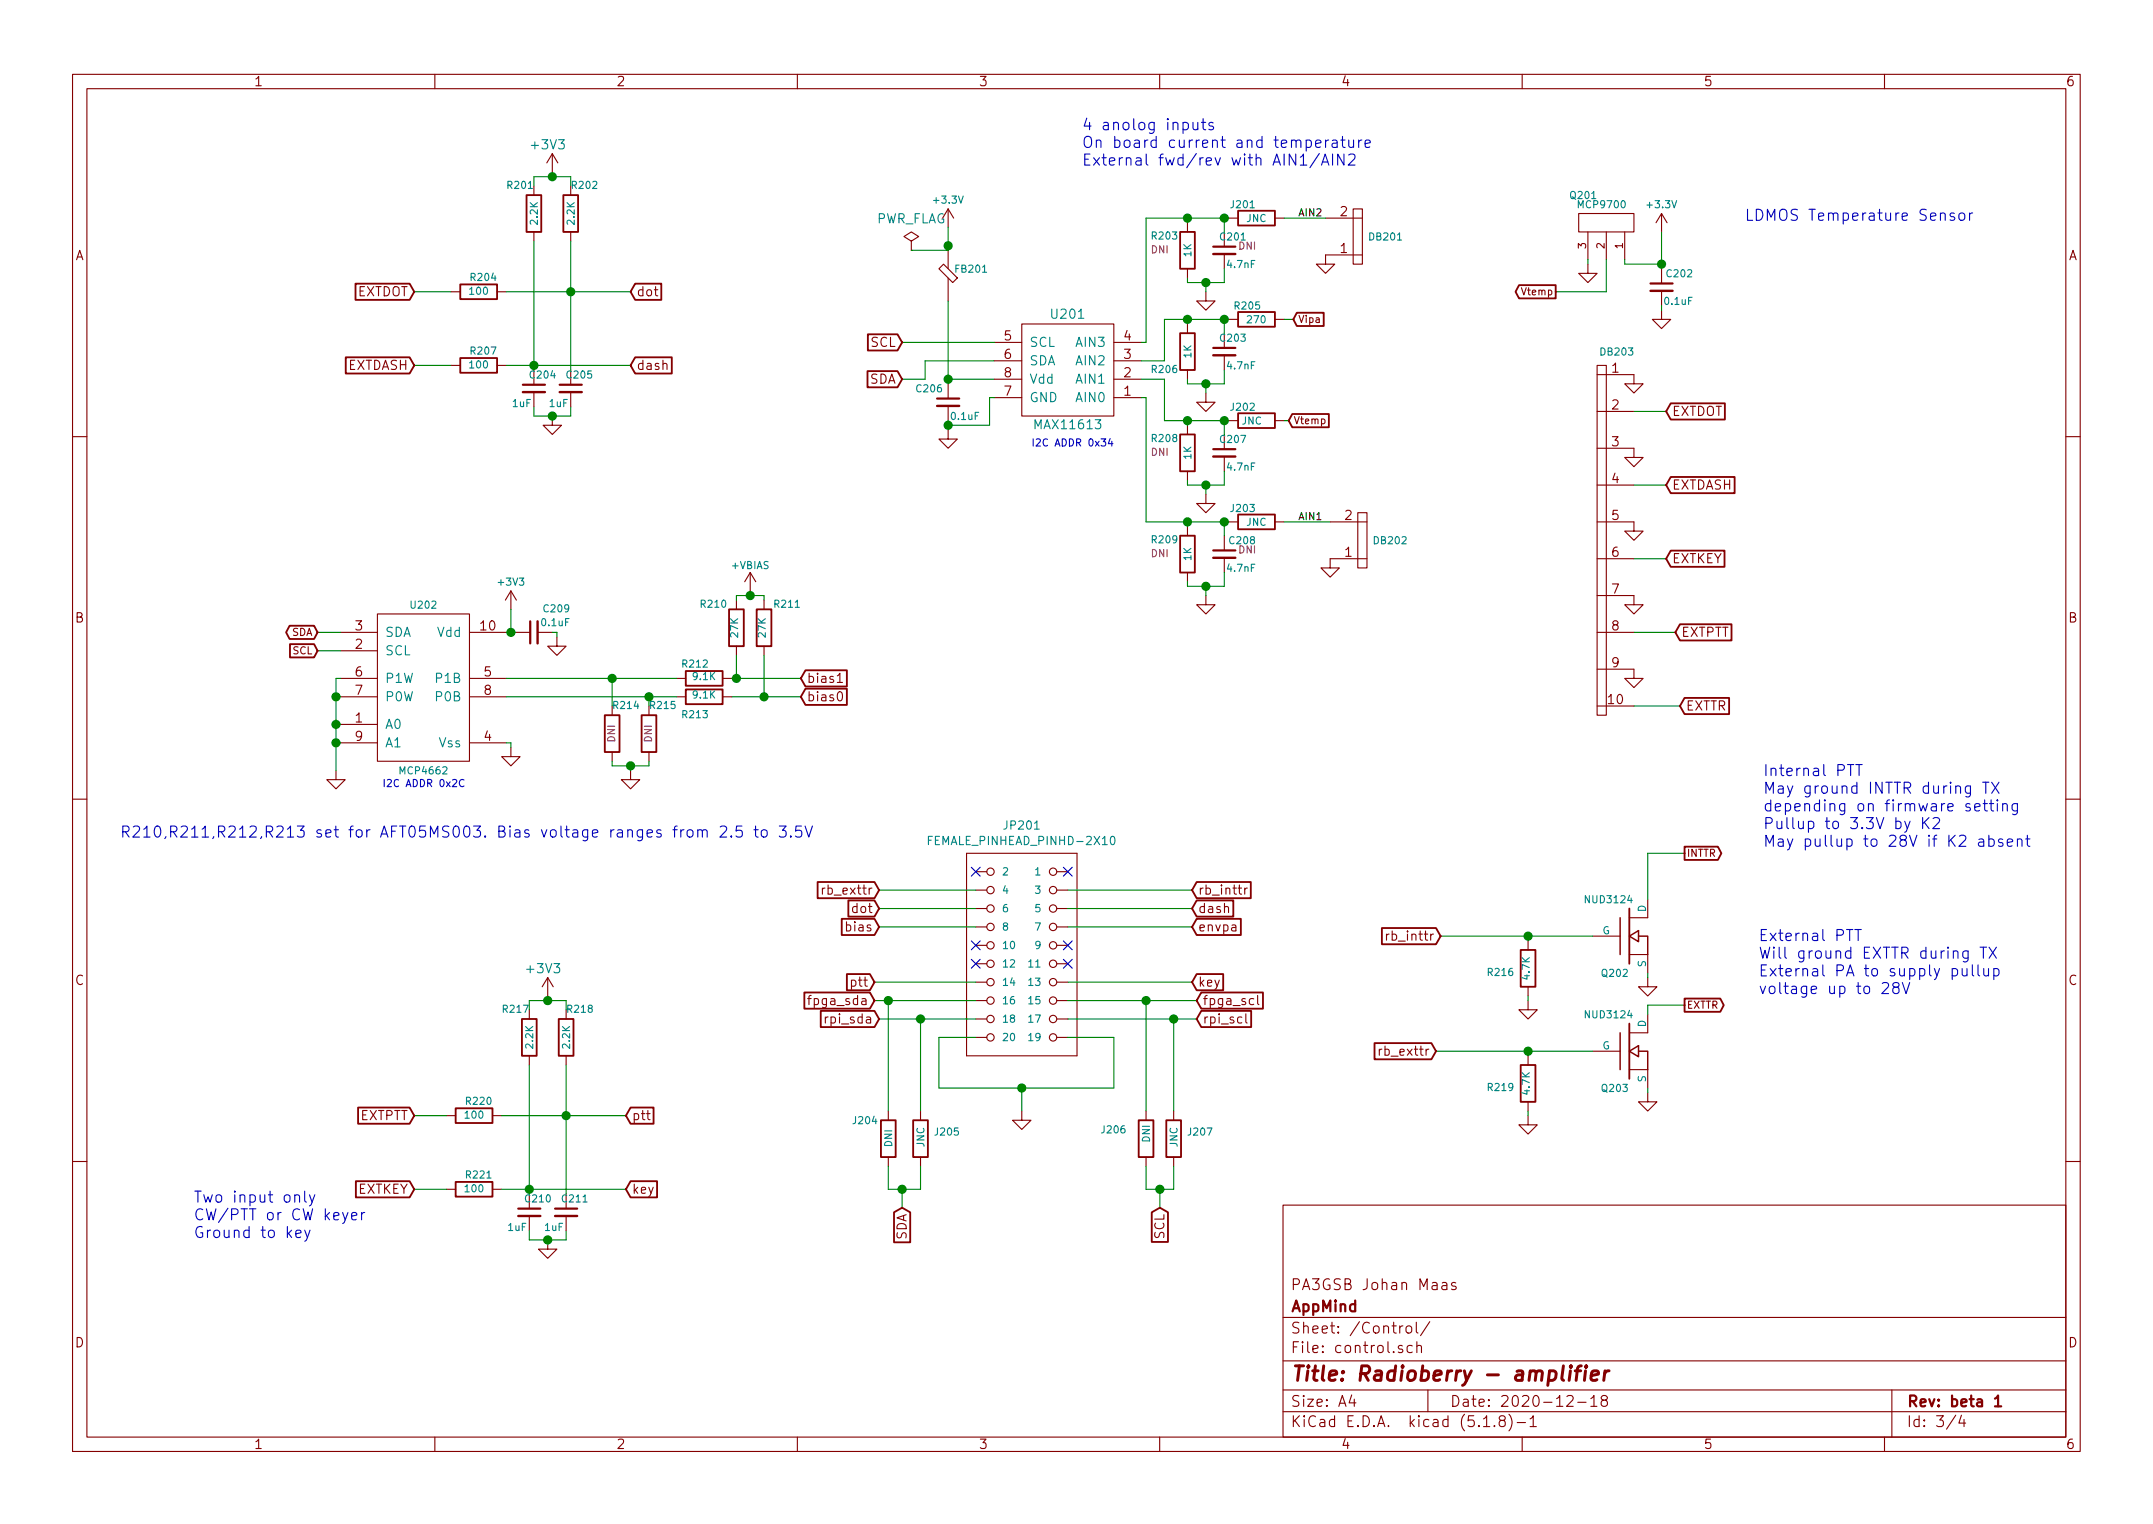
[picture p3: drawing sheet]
<svg xmlns="http://www.w3.org/2000/svg" width="297mm" height="210mm" viewBox="0 0 297 210" stroke-linecap="round" stroke-linejoin="round" font-family="sans-serif">
<g fill="none" stroke="#840000" stroke-width=".15">
<path d="M10 10.3h277v189.9h-277zM12 12.2h273v186.1h-273zM60 10.3v1.9M110 10.3v1.9M160 10.3v1.9M210 10.3v1.9M260 10.3v1.9M73.7 25.6v1.3M73.7 32v1.3M76.2 21.2l-.8 1.3M76.2 21.2v2.5M76.2 21.2l.8 1.3"/>
<path d="M78.7 25.6v1.3M78.7 32v1.3M125.7 33.3l1-.7-1-.6-1 .6 1 .7v1.2M125.7 34.5h.1M129.5 37.1l.7-.7 1.9 1.9-.7 .7zM130.8 28.8v2.6M130.8 33.9v3.2M130.8 38.4v3.1M130.8 28.8l.8 1.3M130.8 28.8l-.8 1.3M163.8 30.7v1.3M163.8 37.1v1.2"/>
<path d="M168.9 32v2M168.9 35v2.1M169.5 30.1h1.3M175.9 30.1h1.3M182.9 30.1h5.1M186.7 28.8h1.3v7.6h-1.3zM188 35.2h-5.1v1.2h-1.3l1.3 1.3 1.2-1.3h-1.2M217.8 29.5h7.6v2.5h-7.6zM219.1 36.4v1.3h-1.3l1.3 1.3 1.2-1.3h-1.2M219.1 32v3.8M221.6 32v3.8M224.2 32v3.8"/>
<path d="M229.2 29.5l.8 1.2M229.2 29.5v2.5M229.2 37.1v2M229.2 29.5l-.7 1.2M62.2 50.4h1.3M62.2 40.3h1.3M68.6 50.4h1.2M68.6 40.3h1.2M73.7 51v2.1M73.7 54.1v2M76.2 57.4v1.3h-1.3l1.3 1.2 1.3-1.2h-1.3M78.7 51v2.1"/>
<path d="M78.7 54.1v2M130.8 59.3v1.3h-1.3l1.3 1.2 1.3-1.2h-1.3M130.8 53v2M130.8 56v2M137.2 54.9h3.8M137.2 52.3h3.8M137.2 49.8h3.8M137.2 47.2h3.8M141 44.7h12.7v12.7h-12.7zM153.7 54.9h3.8M153.7 52.3h3.8M153.7 49.8h3.8"/>
<path d="M153.7 47.2h3.8M163.8 44.7v1.3M163.8 51v1.3M163.8 58.7v1.2M166.4 54.2v1.3h-1.3l1.3 1.3 1.2-1.3h-1.2M166.4 40.3v1.2h-1.3l1.3 1.3 1.2-1.3h-1.2M168.9 46v2M168.9 49v2M168.9 59.9v2.1M169.5 58h1.3M169.5 44.1h1.3M175.9 58h1.3"/>
<path d="M175.9 44.1h1.3M220.3 50.4h1.3v48.3h-1.3zM220.3 51.7h5.1v1.3h-1.2l1.2 1.2 1.3-1.2h-1.3M220.3 56.8h5.1M229.2 42.8v1.3h-1.2l1.2 1.2 1.3-1.2h-1.3M229.2 40.1v2.1M10 60.2h2M103.5 79l-.8 1.3M103.5 79v2.5M103.5 79l.8 1.3M163.8 65v1.3M163.8 72.6v1.3"/>
<path d="M163.8 79v1.3M166.4 68.2v1.3h-1.3l1.3 1.2 1.2-1.2h-1.2M168.9 63v2M168.9 73.9v2M168.9 77v2M169.5 72h1.3M175.9 72h1.3M183.5 72h5.1M187.3 70.7h1.3v7.7h-1.3zM188.6 77.1h-5.1v1.3h-1.3l1.3 1.2 1.3-1.2h-1.3M220.3 61.8h5.1v1.3h-1.2l1.2 1.3 1.3-1.3h-1.3M220.3 72h5.1v1.3h-1.2l1.2 1.2 1.3-1.2h-1.3"/>
<path d="M220.3 77.1h5.1M220.3 66.9h5.1M285 60.2h2M47 87.2h5.1M47 96.1h5.1M47 93.6h5.1M47 99.9h5.1M47 89.8h5.1M52.1 84.7h12.7v20.3h-12.7zM64.8 87.2h5M64.8 96.1h5M64.8 93.6h5"/>
<path d="M70.5 81.5l-.8 1.3M70.5 81.5v2.6M70.5 81.5l.7 1.3M71.1 87.2h2.1M74.2 87.2h2M76.8 87.9v1.2h1.3l-1.3 1.3-1.2-1.3h1.2M84.5 97.4v1.3M89.5 97.4v1.3M93.3 96.1h1.3M93.3 93.6h1.3M99.7 96.1h1.3M99.7 93.6h1.3"/>
<path d="M101.6 82.8v1.3M101.6 89.1v1.3M105.4 82.8v1.3M105.4 89.1v1.3M115.5 93.2l.4-.3v1.3M115.5 94.2h.7M115.6 95.5l.3-.1a.79 .79 0 0 1 0 1.3l-.2-.1-.1-.1-.1-.6zM166.4 82.2v1.2h-1.3l1.3 1.3 1.2-1.3h-1.2M220.3 82.2h5.1v1.2h-1.2l1.2 1.3 1.3-1.3h-1.3M220.3 92.3h5.1v1.3h-1.2l1.2 1.3 1.3-1.3h-1.3M220.3 87.2h5.1M220.3 97.4h5.1"/>
<path d="M10 110.3h2M46.4 106.3v1.3h1.2l-1.2 1.2-1.3-1.2h1.3M47 102.5h5.1M64.8 102.5h5M70.5 103.1v1.3h1.3l-1.3 1.3-1.3-1.3h1.3M84.5 103.8v1.2M87 106.3v1.3h1.3l-1.3 1.2-1.3-1.2h1.3M89.5 103.8v1.2M133.3 117.7h15.3v28h-15.3zM285 110.3h2M73 139.3v1.3M75.6 134.9l-.8 1.2"/>
<path d="M75.6 134.9v2.5M75.6 134.9l.7 1.2M78.1 139.3v1.3M111.4 137.8h.5M134.6 120.3h1.5M134.6 130.4h1.5M134.6 133h1.5M134.6 135.5h1.5M134.6 138h1.5M134.6 122.8h1.5M134.6 125.3h1.5M134.6 127.9h1.5"/>
<path d="M145.8 120.3h1.5M145.8 130.4h1.5M145.8 133h1.5M145.8 135.5h1.5M145.8 138h1.5M145.8 122.8h1.5M145.8 125.3h1.5M145.8 127.9h1.5M171.7 122.5v.9M171.9 139.9v1.1l.2 .1M172.1 122.5l-.2 .1-.2 .2M173.5 137.3v1.1l.2 .2"/>
<path d="M210.8 138v1.3h1.3l-1.3 1.3-1.3-1.3h1.3M210.8 129.8v1.3M210.8 136.1v1.3M219.7 129.2h3.8M224.8 131.7h2.5v2.5M227.3 134.9v1.2h1.3l-1.3 1.3-1.2-1.3h1.2M227.3 139.9v2.6h-2.5M227.3 124.1v2.5h-2.5M61.6 153.9h1.3M67.9 153.9h1.3M73 145.7v1.2M78.1 145.7v1.2"/>
<path d="M122.6 153.3v1.3M122.6 159.6v1.3M127 153.3v1.3M127 159.6v1.3M134.6 140.6h1.5M134.6 143.1h1.5M141 153.3v1.3h-1.3l1.3 1.2 1.2-1.2h-1.2M145.8 140.6h1.5M145.8 143.1h1.5M158.1 153.3v1.3M158.1 159.6v1.3M161.9 153.3v1.3"/>
<path d="M161.9 159.6v1.3M210.8 153.9v1.3h1.3l-1.3 1.3-1.3-1.3h1.3M210.8 145.7v1.2M210.8 152v1.3M219.7 145h3.8M224.8 147.6h2.5v2.5M227.3 150.7v1.3h1.3l-1.3 1.3-1.2-1.3h1.2M10 160.2h2M61.6 164.1h1.3M67.9 164.1h1.3M73 164.7v2M73 167.8v2"/>
<path d="M75.6 171.1v1.2h-1.3l1.3 1.3 1.2-1.3h-1.2M78.1 164.7v2M78.1 167.8v2M177 166.3h108v32h-108zM199 177l.1-.1 .4 .1 .1 .9M199.6 177.3l-.5 .1a.29 .29 0 0 0-.2 .2 .29 .29 0 0 0 .2 .3l.5-.1M200.8 177a.37 .37 0 0 0-.5 .1v.1a.54 .54 0 0 0 .5 .3l.1 .1-.1 .2-.1 .1-.4-.1M285 160.2h2M60 198.3v1.9M110 198.3v1.9M160 198.3v1.9M177 194.8h108"/>
<path d="M177 191.8h108M177 187.8h108M177 181.8h108M186.5 192.5l-.4 1h1M186.8 193v1M193.5 185.7l-.4-.1-.2 .3a.48 .48 0 0 0 .6 .3v.1v.2l-.2 .1-.4-.1M193.5 182.9l-.2 .1-.2 .2M194.1 183.1a.41 .41 0 0 1 .7 .1v.4a.41 .41 0 0 1-.4 .3 .41 .41 0 0 1-.4-.3zM194.8 185.7a.53 .53 0 0 0-.6 0v.8a.53 .53 0 0 0 .6 0M195.4 182.4v1.3l.2 .2M195.5 185.7a.38 .38 0 0 1 .6 .1v.8M195.5 185.1v1.5"/>
<path d="M197 191.8v3M197.3 182.3l-1.3 2M204.7 196.8h.8M206.2 196.7v.1l-.1-.1h.1v.1M207.1 196l-.1-.1-.2-.2 .2-.3a.48 .48 0 0 1 .6 .1l.1 .2-.2 .2-.4 .1a.48 .48 0 0 0-.1 .7 .53 .53 0 0 0 .6 0 .51 .51 0 0 0-.2-.7M208.2 195.1a1.71 1.71 0 0 1 0 2.3M209.3 196.3h1.2M210 198.3v1.9M211.1 195.8l.3-.3 .1-.2v1.5M211.1 196.8h.9M216.2 192.7l.2-.2 .5 .1a.4 .4 0 0 1 .1 .6l-.9 .8h.9M217.7 193.5h1.1"/>
<path d="M219.5 193l.4-.5v1.5M219.5 194h.8M221.2 193.2l-.3-.3 .3-.4a.47 .47 0 0 1 .6 .3l-.2 .3-.4 .1a.48 .48 0 0 0-.2 .7 .48 .48 0 0 0 .8-.2l-.1-.4-.2-.1M260 198.3v1.9M261 191.8v6.5M269.8 195.2l-1.2 2M270.6 195.2l-.3 1.1h.9M271 195.8v1"/>
<circle cx="136.7" cy="125.3" r=".51"/>
<circle cx="136.7" cy="120.3" r=".51"/>
<circle cx="136.7" cy="122.8" r=".51"/>
<circle cx="136.7" cy="135.5" r=".51"/>
<circle cx="136.7" cy="130.4" r=".51"/>
<circle cx="136.7" cy="138" r=".51"/>
<circle cx="136.7" cy="127.9" r=".51"/>
<circle cx="136.7" cy="133" r=".51"/>
<circle cx="145.3" cy="122.8" r=".51"/>
<circle cx="145.3" cy="125.3" r=".51"/>
<circle cx="145.3" cy="120.3" r=".51"/>
<circle cx="145.3" cy="135.5" r=".51"/>
<circle cx="145.3" cy="138" r=".51"/>
<circle cx="145.3" cy="127.9" r=".51"/>
<circle cx="145.3" cy="133" r=".51"/>
<circle cx="145.3" cy="130.4" r=".51"/>
<circle cx="136.7" cy="140.6" r=".51"/>
<circle cx="136.7" cy="143.1" r=".51"/>
<circle cx="145.3" cy="143.1" r=".51"/>
<circle cx="145.3" cy="140.6" r=".51"/>
</g>
<g fill="none" stroke="#840000" stroke-width=".3">
<path d="M167.4 34h3M227.7 39.1h3.1M72.1 53.1h3.1M77.2 53.1h3.1M129.3 55h3M167.4 48h3M167.4 62h3M167.4 75.9h3M73.2 85.7v3.1M71.5 166.7h3M76.6 166.7h3M275.2 193l.5-.5v1.5"/>
<path d="M275.2 194h.9"/>
</g>
<path d="M215.7 188.4l-.2 1.8 .2 .2M216.7 189.1l-.2 1.3M216.7 188.4l-.1 .1 .1 .1 .1-.1-.1-.1v.2M217.3 189.1h.8M218.2 188.4l-.4 .1-.1 .2-.3 1.7M218.7 189.1l-.1 1.3M218.8 188.4l-.1 .1 .1 .1 .1-.1-.1-.1v.2M219.5 189.8l1-.2v-.4l-.6-.1-.2 .1-.1 .2-.1 .8 .1 .1 .1 .1 .6-.1M221.4 189.1l-.1 1.3M222 189.1a.54 .54 0 0 0-.6 .4" fill="none" stroke="#840000" stroke-width=".41"/>
<g fill="none" stroke="#840000" stroke-width=".25">
<path d="M49 39.1h7.5l.6 1.2-.6 1.1h-7.5zM63.5 39.2h5.1v2.1h-5.1zM72.6 26.9h2.1v5.1h-2.1zM77.7 26.9h2.1v5.1h-2.1zM87.6 39.1h3.6v2.3h-3.6l-.6-1.1zM162.8 32h2v5.1h-2zM170.8 29.1h5.1v2h-5.1zM209.6 39.3h5v1.9h-5l-.5-.9zM47.7 49.3h8.8l.6 1.1-.6 1.1h-8.8zM63.5 49.4h5.1v2h-5.1zM87.6 49.3h5.1v2.2h-5.1l-.6-1.1zM119.7 51.2h4.1l.7 1.1-.7 1.1h-4.1z"/>
<path d="M119.7 46.1h4.1l.7 1.1-.7 1.2h-4.1zM162.8 46h2v5h-2zM162.8 59.9h2v5.1h-2zM170.8 57h5.1v2h-5.1zM170.8 43h5.1v2.1h-5.1zM178.3 57.1h5v1.8h-5l-.5-.9zM178.9 43.1h3.7v1.9h-3.7l-.5-.9zM230.5 55.6h7.5v2.3h-7.5l-.6-1.1zM162.8 73.9h2v5.1h-2zM170.8 71h5.1v2h-5.1zM230.5 76h7.4v2.2h-7.4l-.6-1.1zM230.5 65.8h8.8v2.2h-8.8l-.6-1.1z"/>
<path d="M40 86.3h3.3l.5 .9-.5 1h-3.3l-.5-1zM40 88.9h3.3l.5 .9-.5 .9h-3.3zM83.4 98.7h2.1v5.1h-2.1zM88.5 98.7h2.1v5.1h-2.1zM94.6 95.1h5.1v2h-5.1zM94.6 92.6h5.1v2h-5.1zM100.6 84.1h2v5h-2zM104.4 84.1h2v5h-2zM111.1 92.5h5.7v2.2h-5.7l-.6-1.1zM111.1 95h5.7v2.3h-5.7l-.6-1.2zM231.8 86.1h7.1v2.3h-7.1l-.7-1.2zM232.4 96.3h6.2v2.2h-6.2l-.6-1.1z"/>
<path d="M232.4 116.8h4.6l.5 .9-.5 .9h-4.6zM111 136.9h9l.6 1.1-.6 1.2h-9zM112.8 121.7h7.8l.7 1.1-.7 1.1h-7.8zM113.2 139.5h7.4l.7 1.1-.7 1.1h-7.4zM116.1 126.8h4.5l.7 1.1-.7 1.1h-4.5zM116.8 134.4h3.2l.6 1.1-.6 1.1h-3.2zM117 124.2h3.6l.7 1.1-.7 1.2h-3.6zM165.1 124.2h5.1v2.3h-5.1l-.6-1.2zM165.1 121.7h7.5v2.2h-7.5l-.6-1.1zM165.1 134.4h3.7v2.2h-3.7l-.6-1.1zM165.1 126.8h6.1v2.2h-6.1l-.6-1.1zM165.7 139.5h6.9v2.2h-6.9l-.6-1.1z"/>
<path d="M165.7 136.9h8.5v2.3h-8.5l-.6-1.2zM190.7 128h7.4l.7 1.2-.7 1.1h-7.4zM209.8 131.1h2v5h-2zM224.8 125.3v7.7M232.4 137.8h4.9l.5 .9-.5 .9h-4.9zM49.4 152.8h7.1l.6 1.1-.6 1.1h-7.1zM62.9 152.9h5v2h-5zM72 140.6h2v5.1h-2zM77.1 140.6h2v5.1h-2zM87 152.8h3.2v2.2h-3.2l-.6-1.1zM121.5 154.6h2.1v5h-2.1zM126 154.6h2v5h-2z"/>
<path d="M157.1 154.6h2v5h-2zM160.9 154.6h2v5h-2zM189.6 143.9h7.9l.6 1.1-.6 1.1h-7.9zM209.8 146.9h2v5.1h-2zM224.8 141.2v7.6M49.1 163h7.4l.6 1.1-.6 1.1h-7.4zM62.9 163.1h5v2h-5zM87 163h3.7v2.2h-3.7l-.6-1.1zM123.3 167.3l1.2-.7 1.1 .7v4.1h-2.3zM158.9 167.3l1.1-.7 1.1 .7v4h-2.2z"/>
</g>
<path d="M223.5 126.6v5.1M224.8 129.2l1.3-.8v1.5zM226.1 129.2h1.2v2.5M223.5 142.5v5.1M224.8 145l1.3-.7v1.5zM226.1 145h1.2v2.6" fill="none" stroke="#840000" stroke-width=".2"/>
<path d="M167.4 35h3M72.1 54.1h3.1M77.2 54.1h3.1M129.3 56h3M167.4 49h3M227.7 40.1h3.1M167.4 63h3M167.4 77h3M74.2 85.7v3.1M71.5 167.8h3M76.6 167.8h3" fill="none" stroke="#840000" stroke-width=".33"/>
<path d="M128.1 115.9h.4M128.6 115.4h-.5v1.1M153.3 115.4h.3a.74 .74 0 0 1 0 1.1 .63 .63 0 0 1-.3-1.1z" fill="none" stroke="#008484" stroke-width=".15"/>
<g fill="none" stroke="#008400" stroke-width=".15">
<path d="M73.7 25.6v-1.2h5v1.2M73.7 33.3v17.7M76.2 23.7v.7M78.7 33.3v17.7M130.8 31.4v3.1h-5.1M163.8 30.1v.6M166.4 39v1.3M168.9 30.1v1.9M168.9 37.1v1.9h-5.1v-.7M169.5 30.1h-11.4v17.1h-.6M177.2 30.1h5.7M219.1 35.8v.6"/>
<path d="M221.6 35.8v4.5h-7M224.2 35.8v.6h5M229.2 32v5.1M57.1 40.3h5.1M57.1 50.4h5.1M69.8 40.3h17.2M69.8 50.4h17.2M73.7 56.1v1.3h5v-1.3M124.5 47.2h12.7M130.8 52.3h6.4M130.8 41.5v11.5M130.8 58v1.3"/>
<path d="M137.2 54.9h-.7v3.8h-5.7M137.2 49.8h-9.6v2.5h-3.1M157.5 54.9h.6v17.1h11.4M157.5 52.3h3.2v5.7h8.8M163.8 44.1v.6M163.8 58v.7M166.4 53v1.2M168.9 44.1v1.9M168.9 51v2h-5.1v-.7M168.9 58v1.9M169.5 44.1h-8.8v5.7h-3.2M177.2 44.1h1.2"/>
<path d="M177.2 58h.6M225.4 56.8h4.5M229.2 42.2v.6M163.8 72v.6M166.4 66.9v1.3M168.9 65v1.9h-5.1v-.6M168.9 72v1.9M168.9 79v1.9h-5.1v-.6M177.2 72h6.3M225.4 77.1h4.5M225.4 66.9h4.5M43.8 87.2h3.2"/>
<path d="M43.8 89.8h3.2M46.4 96.1h.6M46.4 99.9h.6M47 93.6h-.6v12.7M69.8 87.2h1.3M69.8 93.6h23.5M69.8 96.1h23.5M70.5 84.1v3.1M76.2 87.2h.6v.7M84.5 93.6v3.8M89.5 96.1v1.3M101 93.6h9.5"/>
<path d="M101 96.1h9.5M101.6 82.8v-.6h3.8v.6M101.6 90.4v3.2M103.5 81.5v.7M105.4 90.4v5.7M166.4 80.9v1.3M225.4 87.2h5.7M225.4 97.4h6.4M46.4 102.5h.6M69.8 102.5h.7v.6M84.5 105v.7h5v-.7M87 105.7v.6"/>
<path d="M232.4 117.7h-5.1v6.4M73 139.3v-1.3h5.1v1.3M75.6 137.4v.6M120.6 138h14M120.6 135.5h14M121.3 127.9h13.3M121.3 125.3h13.3M121.3 122.8h13.3M122.6 138v15.3M147.3 138h17.8M147.3 127.9h17.2M147.3 125.3h17.2"/>
<path d="M147.3 122.8h17.2M147.3 135.5h17.2M158.1 138v15.3M198.8 129.2h20.9M210.8 129.2v.6M210.8 137.4v.6M227.3 134.2v.7M232.4 138.7h-5.1v1.2M57.1 153.9h4.5M69.2 153.9h17.2M73 146.9v17.8M78.1 146.9v17.8"/>
<path d="M121.3 140.6h13.3M127 140.6v12.7M134.6 143.1h-5.1v7h24.2v-7h-6.4M141 150.1v3.2M147.3 140.6h17.8M161.9 140.6v12.7M198.1 145h21.6M210.8 145v.7M210.8 153.3v.6M227.3 150.1v.6M57.1 164.1h4.5M69.2 164.1h17.2"/>
<path d="M73 169.8v1.3h5.1v-1.3M122.6 160.9v3.2h4.4v-3.2M124.5 164.1v2.5M158.1 160.9v3.2h3.8v-3.2M160 164.1v2.5"/>
</g>
<g fill="none" stroke="#0000c2" stroke-width=".15">
<path d="M164.6 16.9l.1 .9a.4 .4 0 0 0 .6-.1M165.3 16.9v1M165.8 16.9h.5M166 16.4v1.3l.1 .1 .2 .1M167.4 17a.37 .37 0 0 0-.6 .1l.1 .2 .3 .1 .2 .2v.2l-.2 .1-.4-.1M181.5 19.8l.7-.1v-.3l-.5-.1-.2 .2 .1 .8h.1h.5M182.9 19.3v1M183.3 19.3l-.3 .1-.1 .2M183.8 19.4l.2-.1 .4 .1 .1 .9M184.5 19.7l-.5 .1a.31 .31 0 0 0-.2 .2 .31 .31 0 0 0 .2 .3h.5M185 19.3h.6M185.2 18.8v1.3l.1 .2h.3"/>
<path d="M186.1 19.3v.8a.37 .37 0 0 0 .3 .3 .37 .37 0 0 0 .3-.2M186.7 19.3v1M187.5 19.3v1M187.9 19.3l-.3 .1-.1 .2M188.3 19.8l.8-.1-.1-.3-.5-.1-.2 .2 .1 .8h.1h.5M179.4 22.8h.9M182 21.2l-1.3 1.9M182.3 22.8l.5-1.5 .5 1.5M182.4 22.3h.8M183.8 21.3v1.5M185.4 21.3v1.5l-.8-1.5v1.5M186.1 21.4a.62 .62 0 0 1 .8 0v.5l-.9 .9h.9"/>
<path d="M269.6 29.5l-.4-.1-.2 .2 .1 .2 .5 .2 .1 .1-.1 .2-.1 .1-.5-.1M270.3 29.5a.44 .44 0 0 1 .8 .2v.4a.42 .42 0 0 1-.4 .3 .42 .42 0 0 1-.4-.3zM271.7 29.4v1M272.2 29.4a.37 .37 0 0 0-.5 .3M151.9 60.5h.7l-.4 .4 .3 .1v.4l-.2 .1-.4-.1M153.2 60.5l-.3 .7h.6M153.4 60.9v.6M64 107.6a.46 .46 0 0 0-.6 .4 .46 .46 0 0 0 .6 .5v-.1M94.9 114.6a.44 .44 0 0 1 .7 .2v.4a.42 .42 0 0 1-.4 .3 .42 .42 0 0 1-.4-.3zM96.3 114.6a.38 .38 0 0 1 .6 .1v.8M96.3 114.5v1M96.9 114.7a.36 .36 0 0 1 .3-.2 .36 .36 0 0 1 .4 .2v.8"/>
<path d="M99.4 114.1a.62 .62 0 0 1 .8 0l.1 .1-.1 .4-.9 .9h1M100.9 115.3l.1 .1-.1 .1v-.2v.2M102.4 114h-.8l-.1 .7a.62 .62 0 0 1 .9 0 .65 .65 0 0 1-.1 .7l-.5 .1-.3-.2M104 114.5h.6M104.2 114v1.3l.1 .1 .3 .1M105.1 114.6a.44 .44 0 0 1 .7 .2v.4a.42 .42 0 0 1-.4 .3 .42 .42 0 0 1-.4-.3zM107.5 114h1l-.6 .5a.39 .39 0 0 1 .6 .3v.4l-.2 .2-.6 .1-.2-.2M109.1 115.3l.1 .1-.1 .1v-.2v.2M110.6 114h-.8v.7a.62 .62 0 0 1 .8 0 .65 .65 0 0 1-.1 .7l-.5 .1-.2-.2M111.1 114l.5 1.5 .5-1.5M254.9 105.5h.9M256 105.5h.9"/>
<path d="M256.5 105.5v1.5M262.8 113.3l.3 1M263.5 113.3l-.5 1.4-.2 .1M265.3 112.8v1.5M265.5 113.4l.6 .9M266.1 112.8l-.8 .9M266.7 112.9a.62 .62 0 0 1 .8 0l.1 .2-.1 .3-.9 .9h1M271.9 108.4v1.2l-.3 .4-.4-.1M271.9 108.5l-.5-.1-.3 .3v.4l.2 .3h.1h.5M272.4 111.4l.8-.2-.1-.3h-.4l-.3 .2 .1 .7 .2 .1 .4-.1M273 115.8l.2-.1 .4 .1 .1 1M273.5 107.9h.9"/>
<path d="M273.6 110.9h.6M273.7 116.1l-.5 .1a.3 .3 0 0 0-.3 .3 .3 .3 0 0 0 .3 .3l.5-.1M273.8 110.4v1.3l.1 .1 .3 .1M274 107.9v1.5M274.4 115.8a.48 .48 0 0 1 .7 .2v.6a.48 .48 0 0 1-.7 .1M274.4 115.2v1.6M274.5 110.9h.6M274.7 110.4v1.3l.1 .1 .3 .1M274.8 107.9l1 1.5M275.6 110.4h-.1h.1v.1M275.6 110.9v1M275.8 107.9l-1 1.5"/>
<path d="M276.3 111a.38 .38 0 0 1 .6 .1v.8M276.3 115.8l-.4-.1-.2 .2 .1 .3 .5 .1v.4l-.2 .1-.4-.1M276.3 110.9v1M276.9 116.3l.8-.2-.1-.3-.4-.1-.3 .2 .1 .8 .2 .1 .4-.1M278.3 110.9v1.2a.42 .42 0 0 1-.6 .2M278.3 110.9h-.4l-.3 .2v.5l.1 .2 .2 .1 .4-.1M278.3 115.9a.38 .38 0 0 1 .7 0v.9M278.3 115.7v1.1M279.5 115.7h.6M279.7 115.2v1.3l.1 .2 .3 .1M255.9 128.2h.9M256.4 128.2v1.6"/>
<path d="M259.7 135.7a.61 .61 0 0 1 .7-.1 .4 .4 0 0 1 .1 .6l-.9 .9h1M261.4 136.2l-.1-.1a.31 .31 0 0 1-.2-.3 .31 .31 0 0 1 .3-.2h.5l.1 .3-.1 .2-.6 .2a.48 .48 0 0 0 0 .7 .48 .48 0 0 0 .7-.1 .51 .51 0 0 0-.3-.7M262.5 135.6l.5 1.5 .5-1.5M269.3 133.7a.48 .48 0 0 1 .8 .2l-.1 .6a.48 .48 0 0 1-.7 .1M270.7 133.6v.8a.37 .37 0 0 0 .3 .3 .37 .37 0 0 0 .4-.2M271.4 133.6v1M271.5 131.2v1.2a.42 .42 0 0 1-.6 .2M271.5 131.3a.48 .48 0 0 0-.7 .2l.1 .5a.48 .48 0 0 0 .6 .1M272.1 133.1v1.3l.2 .2M272.9 133.1v1.3l.2 .2M273.2 130.7h.9M273.6 130.7v1.5"/>
<path d="M273.7 133.6l.1 1a.4 .4 0 0 0 .5-.1M274.3 133.6v1M274.4 130.7l1 1.5M275.1 133.7l.4-.1 .3 .3v.4l-.1 .3h-.2h-.4M275.1 133.6v1.5M275.4 130.7l-1 1.5M40.7 165a.41 .41 0 0 1 .6 0v.9M40.8 170.2l.7-.1v-.3l-.5-.1-.2 .2 .1 .8h.1h.5M42 164.3v1.3l.3 .3M42 169.7l.4 1M42.7 164.8l.4 1.1M42.8 169.7l-.5 1.4-.3 .1"/>
<path d="M43.4 164.8l-.5 1.4-.2 .2M48 167.3l-.5 1.4-.2 .1M48.5 167.8l.7-.2-.1-.2-.4-.1-.2 .2 .1 .7 .1 .1 .4-.1M49.9 167.3v1M50.3 167.3l-.3 .1-.1 .2"/>
</g>
<g fill="#008400" stroke="#008400" stroke-width=".25">
<circle cx="78.1" cy="153.9" r=".51"/>
<circle cx="160" cy="164.1" r=".51"/>
<circle cx="163.8" cy="30.1" r=".51"/>
<circle cx="103.5" cy="82.2" r=".51"/>
<circle cx="124.5" cy="164.1" r=".51"/>
<circle cx="75.6" cy="138" r=".51"/>
<circle cx="84.5" cy="93.6" r=".51"/>
<circle cx="166.4" cy="66.9" r=".51"/>
<circle cx="89.5" cy="96.1" r=".51"/>
<circle cx="161.9" cy="140.6" r=".51"/>
<circle cx="130.8" cy="52.3" r=".51"/>
<circle cx="158.1" cy="138" r=".51"/>
<circle cx="163.8" cy="44.1" r=".51"/>
<circle cx="127" cy="140.6" r=".51"/>
<circle cx="73" cy="164.1" r=".51"/>
<circle cx="166.4" cy="53" r=".51"/>
<circle cx="122.6" cy="138" r=".51"/>
<circle cx="163.8" cy="58" r=".51"/>
<circle cx="229.2" cy="36.4" r=".51"/>
<circle cx="163.8" cy="72" r=".51"/>
<circle cx="210.8" cy="145" r=".51"/>
<circle cx="166.4" cy="39" r=".51"/>
<circle cx="168.9" cy="72" r=".51"/>
<circle cx="130.8" cy="33.9" r=".51"/>
<circle cx="141" cy="150.1" r=".51"/>
<circle cx="210.8" cy="129.2" r=".51"/>
<circle cx="70.5" cy="87.2" r=".51"/>
<circle cx="166.4" cy="80.9" r=".51"/>
<circle cx="87" cy="105.7" r=".51"/>
<circle cx="101.6" cy="93.6" r=".51"/>
<circle cx="168.9" cy="30.1" r=".51"/>
<circle cx="46.4" cy="102.5" r=".51"/>
<circle cx="105.4" cy="96.1" r=".51"/>
<circle cx="76.2" cy="57.4" r=".51"/>
<circle cx="46.4" cy="99.9" r=".51"/>
<circle cx="46.4" cy="96.1" r=".51"/>
<circle cx="73.7" cy="50.4" r=".51"/>
<circle cx="168.9" cy="58" r=".51"/>
<circle cx="75.6" cy="171.1" r=".51"/>
<circle cx="78.7" cy="40.3" r=".51"/>
<circle cx="76.2" cy="24.4" r=".51"/>
<circle cx="130.8" cy="58.7" r=".51"/>
<circle cx="168.9" cy="44.1" r=".51"/>
</g>
<path d="M134 119.7l1.2 1.2M135.2 119.7l-1.2 1.2M146.7 119.7l1.2 1.2M147.9 119.7l-1.2 1.2M134 129.8l1.2 1.2M134 132.4l1.2 1.2M135.2 132.4l-1.2 1.2M135.2 129.8l-1.2 1.2M146.7 129.8l1.2 1.2M146.7 132.4l1.2 1.2M147.9 129.8l-1.2 1.2M147.9 132.4l-1.2 1.2" fill="none" stroke="#000084" stroke-width=".15"/>
<text font-size="2.8" fill="#840000" x="178" y="190.5">Title: Radioberry - amplifier</text>
<g font-size="2.1" fill="#0000c2">
<text x="149.2" y="18">4 anolog inputs</text>
<text x="149.2" y="20.4">On board current and temperature</text>
<text x="149.2" y="22.9">External fwd/rev with AIN1/AIN2</text>
<text x="240.7" y="30.5">LDMOS Temperature Sensor</text>
<text x="243.2" y="107.1">Internal PTT</text>
<text x="243.2" y="109.5">May ground INTTR during TX</text>
<text x="243.2" y="112">depending on firmware setting</text>
<text x="16.5" y="115.6">R210,R211,R212,R213 set for AFT05MS003. Bias voltage ranges from 2.5 to 3.5V</text>
<text x="243.2" y="114.4">Pullup to 3.3V by K2</text>
<text x="243.2" y="116.8">May pullup to 28V if K2 absent</text>
<text x="242.6" y="129.8">External PTT</text>
<text x="242.6" y="132.3">Will ground EXTTR during TX</text>
<text x="242.6" y="134.7">External PA to supply pullup</text>
<text x="242.6" y="137.2">voltage up to 28V</text>
<text x="26.7" y="165.9">Two input only</text>
<text x="26.7" y="168.4">CW/PTT or CW keyer</text>
<text x="26.7" y="170.8">Ground to key</text>
</g>
<g font-size="2.1" fill="#840000">
<text x="178" y="178">PA3GSB Johan Maas</text>
<text x="178" y="184">Sheet: /Control/</text>
<text x="178" y="181">AppMind</text>
<text x="178" y="186.7">File: control.sch</text>
<text x="178" y="196.9">KiCad E.D.A. kicad (5.1.8)-1</text>
<text x="178" y="194.1">Size: A4</text>
<text x="200" y="194.1">Date: 2020-12-18</text>
<text x="263" y="194.1">Rev: beta 1</text>
<text x="263" y="196.9">Id: 3/4</text>
</g>
<g font-size="1.8" fill="#840000">
<text x="35" y="11.9">1</text>
<text x="85" y="11.9">2</text>
<text x="135" y="11.9">3</text>
<text x="185" y="11.9">4</text>
<text x="235" y="11.9">5</text>
<text x="285" y="11.9">6</text>
<text x="184.9" y="29.8">2</text>
<text x="10.4" y="35.9">A</text>
<text x="184.9" y="34.9">1</text>
<text x="285.4" y="35.9">A</text>
<text x="49.2" y="40.9">EXTDOT</text>
<text x="87.8" y="40.9">dot</text>
<text x="120.1" y="47.9">SCL</text>
<text x="138.6" y="47">5</text>
<text x="155.1" y="47">4</text>
<text x="47.9" y="51">EXTDASH</text>
<text x="87.8" y="51">dash</text>
<text x="119.9" y="53">SDA</text>
<text x="138.6" y="49.5">6</text>
<text x="138.6" y="52.1">8</text>
<text x="155.1" y="52.1">2</text>
<text x="155.1" y="49.5">3</text>
<text x="222.4" y="51.4">1</text>
<text x="138.6" y="54.6">7</text>
<text x="155.1" y="54.6">1</text>
<text x="222.4" y="56.5">2</text>
<text x="230.7" y="57.4">EXTDOT</text>
<text x="222.4" y="61.6">3</text>
<text x="185.6" y="71.7">2</text>
<text x="222.4" y="66.7">4</text>
<text x="222.4" y="71.7">5</text>
<text x="230.7" y="67.6">EXTDASH</text>
<text x="185.6" y="76.8">1</text>
<text x="222.4" y="76.8">6</text>
<text x="230.7" y="77.7">EXTKEY</text>
<text x="222.4" y="81.9">7</text>
<text x="10.4" y="85.9">B</text>
<text x="49" y="89.5">2</text>
<text x="49" y="87">3</text>
<text x="66.3" y="87">10</text>
<text x="222.4" y="87">8</text>
<text x="231.9" y="87.9">EXTPTT</text>
<text x="285.4" y="85.9">B</text>
<text x="49" y="93.3">6</text>
<text x="49" y="95.9">7</text>
<text x="66.8" y="93.3">5</text>
<text x="66.8" y="95.9">8</text>
<text x="111.3" y="94.2">bias1</text>
<text x="222.4" y="92.1">9</text>
<text x="49" y="99.7">1</text>
<text x="111.3" y="96.8">bias0</text>
<text x="221.9" y="97.1">10</text>
<text x="232.6" y="98">EXTTR</text>
<text x="49" y="102.2">9</text>
<text x="66.8" y="102.2">4</text>
<text x="113.9" y="123.4">rb_exttr</text>
<text x="117.8" y="126">dot</text>
<text x="165.3" y="126">dash</text>
<text x="165.3" y="123.4">rb_inttr</text>
<text x="117" y="128.5">bias</text>
<text x="165.3" y="128.5">envpa</text>
<text x="191.8" y="129.8">rb_inttr</text>
<text x="10.4" y="135.9">C</text>
<text x="117.6" y="136.1">ptt</text>
<text x="165.3" y="136.1">key</text>
<text x="285.4" y="135.9">C</text>
<text x="112.1" y="138.7">fpga_sda</text>
<text x="114.2" y="141.2">rpi_sda</text>
<text x="165.9" y="141.2">rpi_scl</text>
<text x="165.9" y="138.7">fpga_scl</text>
<text x="190.8" y="145.7">rb_exttr</text>
<text x="49.6" y="154.6">EXTPTT</text>
<text x="87.1" y="154.6">ptt</text>
<text x="49.3" y="164.7">EXTKEY</text>
<text x="87.1" y="164.7">key</text>
<text x="125.1" y="171.1" transform="rotate(-90 125.1 171.1)">SDA</text>
<text x="160.7" y="170.9" transform="rotate(-90 160.7 170.9)">SCL</text>
<text x="10.4" y="185.9">D</text>
<text x="285.4" y="185.9">D</text>
<text x="35" y="199.9">1</text>
<text x="85" y="199.9">2</text>
<text x="135" y="199.9">3</text>
<text x="185" y="199.9">4</text>
<text x="235" y="199.9">5</text>
<text x="285" y="199.9">6</text>
</g>
<g font-size="1.8" fill="#008484">
<text x="73.5" y="20.6">+3V3</text>
<text x="120.8" y="30.8">PWR_FLAG</text>
<text x="142" y="47.9">SCL</text>
<text x="145.2" y="44">U201</text>
<text x="148.6" y="47.9">AIN3</text>
<text x="142" y="50.4">SDA</text>
<text x="142" y="53">Vdd</text>
<text x="148.6" y="53">AIN1</text>
<text x="148.6" y="50.4">AIN2</text>
<text x="142" y="55.5">GND</text>
<text x="148.6" y="55.5">AIN0</text>
<text x="53.1" y="87.9">SDA</text>
<text x="60.4" y="87.9">Vdd</text>
<text x="53.1" y="90.4">SCL</text>
<text x="53.1" y="94.2">P1W</text>
<text x="60.3" y="94.2">P1B</text>
<text x="53.1" y="100.6">A0</text>
<text x="53.1" y="96.8">P0W</text>
<text x="60.3" y="96.8">P0B</text>
<text x="53.1" y="103.1">A1</text>
<text x="60.6" y="103.1">Vss</text>
<text x="72.8" y="134.3">+3V3</text>
</g>
<text font-size="1.7" fill="#008484" x="143" y="59.2">MAX11613</text>
<g font-size="1.6" fill="#008484">
<text x="128.6" y="116.6">FEMALE_PINHEAD_PINHD-2X10</text>
<text x="138.7" y="114.4">JP201</text>
</g>
<g font-size="1.4" fill="#008484">
<text x="70.1" y="26.1">R201</text>
<text x="79" y="26.1">R202</text>
<text x="129" y="28.1">+3.3V</text>
<text x="169.9" y="28.7">J201</text>
<text x="216.8" y="27.5">Q201</text>
<text x="217.9" y="28.7">MCP9700</text>
<text x="227.4" y="28.7">+3.3V</text>
<text x="74.2" y="30.9" transform="rotate(-90 74.2 30.9)">2.2K</text>
<text x="79.3" y="30.9" transform="rotate(-90 79.3 30.9)">2.2K</text>
<text x="159" y="33">R203</text>
<text x="164.4" y="35.4" transform="rotate(-90 164.4 35.4)">1K</text>
<text x="168.5" y="33.2">C201</text>
<text x="172" y="30.6">JNC</text>
<text x="189" y="33.2">DB201</text>
<text x="64.9" y="40.7">100</text>
<text x="65" y="38.8">R204</text>
<text x="131.9" y="37.6">FB201</text>
<text x="169.4" y="37">4.7nF</text>
<text x="230" y="38.2">C202</text>
<text x="168.5" y="47.1">C203</text>
<text x="170.4" y="42.7">R205</text>
<text x="172.2" y="44.6">270</text>
<text x="229.7" y="42.1">0.1uF</text>
<text x="64.9" y="50.8">100</text>
<text x="65" y="48.9">R207</text>
<text x="73.2" y="52.2">C204</text>
<text x="78.3" y="52.2">C205</text>
<text x="159" y="51.5">R206</text>
<text x="164.4" y="49.4" transform="rotate(-90 164.4 49.4)">1K</text>
<text x="169.4" y="50.9">4.7nF</text>
<text x="220.9" y="49">DB203</text>
<text x="70.8" y="56.2">1uF</text>
<text x="75.8" y="56.2">1uF</text>
<text x="126.5" y="54.1">C206</text>
<text x="131.3" y="57.9">0.1uF</text>
<text x="169.9" y="56.7">J202</text>
<text x="171.3" y="58.6">JNC</text>
<text x="159" y="61">R208</text>
<text x="164.4" y="63.3" transform="rotate(-90 164.4 63.3)">1K</text>
<text x="168.5" y="61.1">C207</text>
<text x="169.4" y="64.9">4.7nF</text>
<text x="169.9" y="70.6">J203</text>
<text x="159" y="74.9">R209</text>
<text x="164.4" y="77.3" transform="rotate(-90 164.4 77.3)">1K</text>
<text x="169.7" y="75.1">C208</text>
<text x="172" y="72.5">JNC</text>
<text x="189.7" y="75.1">DB202</text>
<text x="56.8" y="84">U202</text>
<text x="68.9" y="80.8">+3V3</text>
<text x="96.8" y="83.8">R210</text>
<text x="101" y="78.5">+VBIAS</text>
<text x="106.9" y="83.8">R211</text>
<text x="169.4" y="78.9">4.7nF</text>
<text x="74.8" y="86.4">0.1uF</text>
<text x="75.1" y="84.5">C209</text>
<text x="101.8" y="87.9" transform="rotate(-90 101.8 87.9)">27K</text>
<text x="105.6" y="87.9" transform="rotate(-90 105.6 87.9)">27K</text>
<text x="94.2" y="92.1">R212</text>
<text x="95.7" y="93.8">9.1K</text>
<text x="84.7" y="97.8">R214</text>
<text x="89.8" y="97.8">R215</text>
<text x="94.2" y="99.1">R213</text>
<text x="95.7" y="96.4">9.1K</text>
<text x="55.4" y="106.8">MCP4662</text>
<text x="138.2" y="120.8">2</text>
<text x="138.2" y="123.3">4</text>
<text x="138.2" y="125.9">6</text>
<text x="143" y="120.8">1</text>
<text x="143" y="123.3">3</text>
<text x="143" y="125.9">5</text>
<text x="218.9" y="124.6">NUD3124</text>
<text x="227.1" y="125.9" transform="rotate(-90 227.1 125.9)">D</text>
<text x="138.2" y="130.9">10</text>
<text x="138.2" y="128.4">8</text>
<text x="143" y="128.4">7</text>
<text x="143" y="130.9">9</text>
<text x="221.1" y="128.9">G</text>
<text x="138.2" y="133.5">12</text>
<text x="138.2" y="136">14</text>
<text x="142.2" y="133.5">11</text>
<text x="142.2" y="136">13</text>
<text x="205.4" y="134.6">R216</text>
<text x="211" y="135.1" transform="rotate(-90 211 135.1)">4.7K</text>
<text x="221.1" y="134.8">Q202</text>
<text x="227.1" y="133.4" transform="rotate(-90 227.1 133.4)">S</text>
<text x="69.5" y="139.7">R217</text>
<text x="78.4" y="139.7">R218</text>
<text x="138.2" y="138.6">16</text>
<text x="138.2" y="141.1">18</text>
<text x="138.2" y="143.6">20</text>
<text x="142.2" y="138.6">15</text>
<text x="142.2" y="141.1">17</text>
<text x="142.2" y="143.6">19</text>
<text x="218.9" y="140.5">NUD3124</text>
<text x="227.1" y="141.7" transform="rotate(-90 227.1 141.7)">D</text>
<text x="73.6" y="144.6" transform="rotate(-90 73.6 144.6)">2.2K</text>
<text x="78.6" y="144.6" transform="rotate(-90 78.6 144.6)">2.2K</text>
<text x="221.1" y="144.8">G</text>
<text x="227.1" y="149.3" transform="rotate(-90 227.1 149.3)">S</text>
<text x="64.3" y="154.3">100</text>
<text x="64.4" y="152.4">R220</text>
<text x="117.8" y="155.1">J204</text>
<text x="205.4" y="150.5">R219</text>
<text x="211" y="150.9" transform="rotate(-90 211 150.9)">4.7K</text>
<text x="221.1" y="150.6">Q203</text>
<text x="123.1" y="158.2" transform="rotate(-90 123.1 158.2)">DNI</text>
<text x="127.5" y="158.3" transform="rotate(-90 127.5 158.3)">JNC</text>
<text x="129.1" y="156.7">J205</text>
<text x="152.1" y="156.4">J206</text>
<text x="158.6" y="157.6" transform="rotate(-90 158.6 157.6)">DNI</text>
<text x="162.5" y="158.3" transform="rotate(-90 162.5 158.3)">JNC</text>
<text x="164" y="156.7">J207</text>
<text x="64.3" y="164.5">100</text>
<text x="64.4" y="162.6">R221</text>
<text x="72.6" y="165.9">C210</text>
<text x="77.6" y="165.9">C211</text>
<text x="70.1" y="169.8">1uF</text>
<text x="75.2" y="169.8">1uF</text>
</g>
<g font-size="1.4">
<text x="179.1" y="29.8">AIN2</text>
<text x="179.1" y="71.7">AIN1</text>
</g>
<g font-size="1.4" fill="#840084">
<text x="158.8" y="34.9">DNI</text>
<text x="170.9" y="34.4">DNI</text>
<text x="158.8" y="62.9">DNI</text>
<text x="158.8" y="76.9">DNI</text>
<text x="170.9" y="76.3">DNI</text>
<text x="84.9" y="102.4" transform="rotate(-90 84.9 102.4)">DNI</text>
<text x="89.9" y="102.4" transform="rotate(-90 89.9 102.4)">DNI</text>
</g>
<g font-size="1.4" fill="#840000">
<text x="218.8" y="34.3" transform="rotate(-90 218.8 34.3)">3</text>
<text x="221.4" y="34.3" transform="rotate(-90 221.4 34.3)">2</text>
<text x="223.9" y="34.3" transform="rotate(-90 223.9 34.3)">1</text>
<text x="210.2" y="40.7">Vtemp</text>
<text x="179.1" y="44.5">Vipa</text>
<text x="178.4" y="58.5">Vtemp</text>
<text x="40.3" y="87.7">SDA</text>
<text x="40.4" y="90.3">SCL</text>
<text x="232.7" y="118.2">INTTR</text>
<text x="232.7" y="139.2">EXTTR</text>
</g>
<g font-size="1.4" fill="#0000c2">
<text x="142.2" y="61.6">I2C ADDR 0x34</text>
<text x="52.7" y="108.6">I2C ADDR 0x2C</text>
</g>
</svg>
